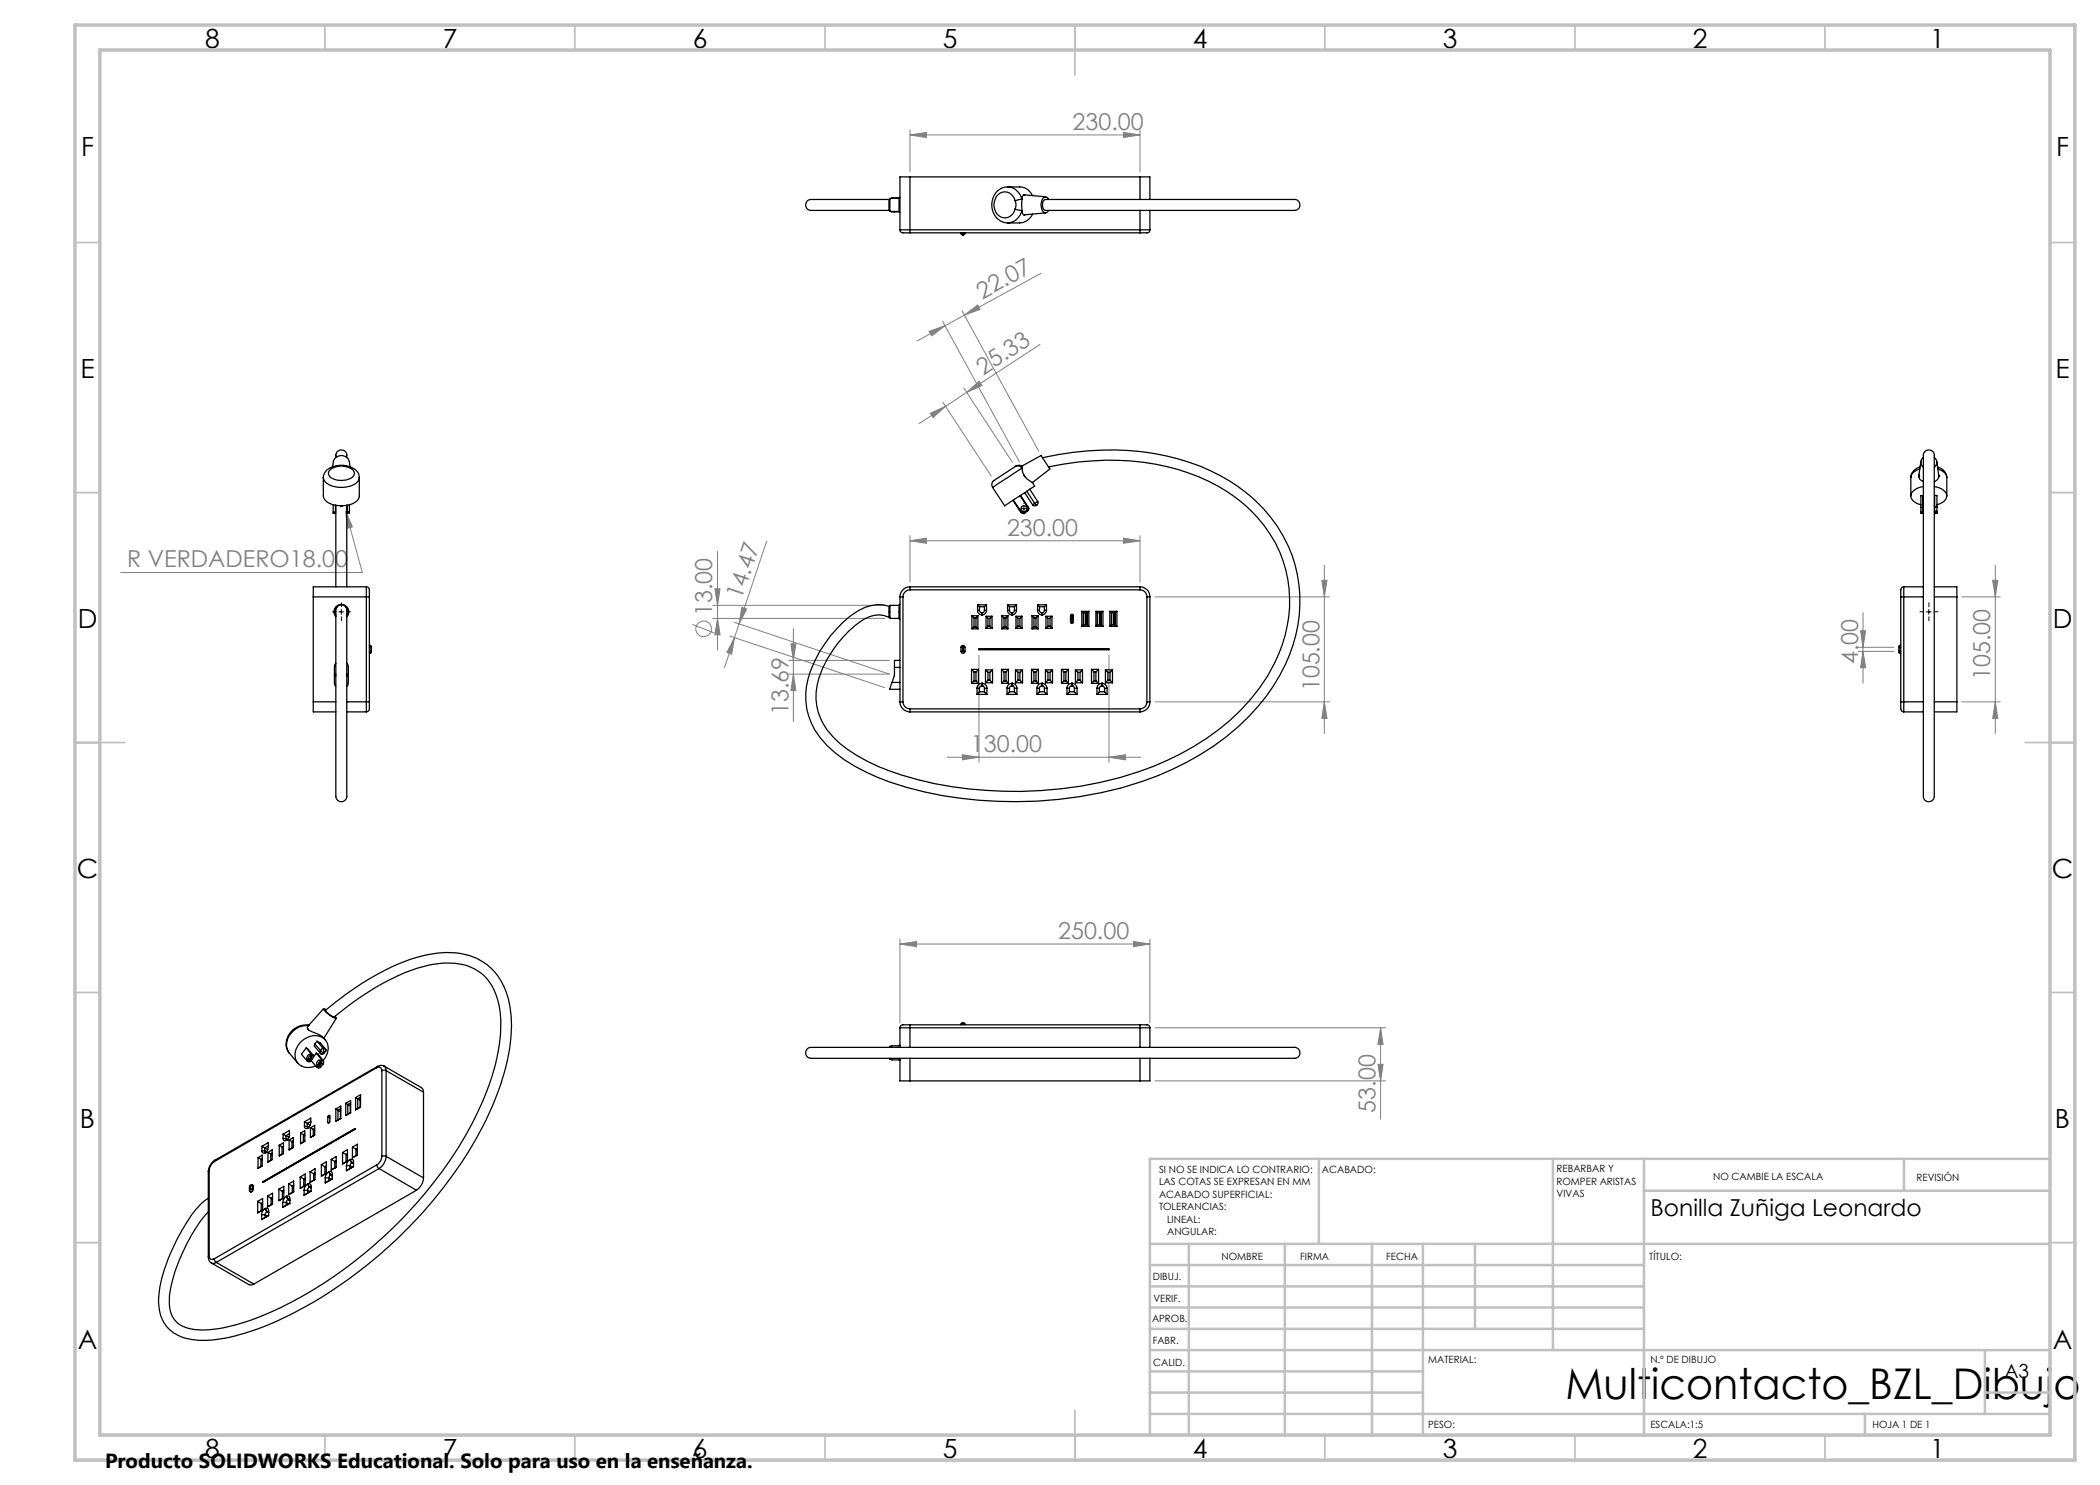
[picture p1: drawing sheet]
<svg xmlns="http://www.w3.org/2000/svg" width="420mm" height="297mm" viewBox="0 0 420 297" stroke-linecap="round" stroke-linejoin="round" font-family="sans-serif">
<g fill="none" stroke="#808080" stroke-width=".2">
<path d="M182 27l3.3-.5v1zM182 26v8.4M182 27h46M224.7 26.5l3.3 .5-3.3 .5zM228 26v8.4M208.2 54.6l-15.3 8.4M185.8 66.3l3.2-1.1-2.7 2zM188.5 64.3l15.4 28.1M192.4 62.2l15.4 28M192.8 77.6l9.7 14.9M192.9 63l2.6-2 .5 .9zM192.9 63l-9.5 5.2"/>
<path d="M193.3 78.5l2.5-2.2 .6 .8zM193.3 78.5l-4.2 2.8M208 68.9l-14.7 9.6M186.1 82.7l3-1.4-2.5 2.2zM188.6 80.4l9.7 14.8M189.1 81.3l-5.3 3.4M69.1 102.3l1.4 3.1-1 .3zM69.1 102.3l3.4 12.2h-48.4M143 117.8h1l-.5 3.3zM143.5 110.3v19.7M153.4 108.2l-8.5 25.4M182 108.2l3.3-.6v1.1z"/>
<path d="M182 107.1v9.3M182 108.2h46M224.7 107.6l3.3 .6-3.3 .5zM228 107.1v9.3M231 119.4h34.9M264.4 116.1h1l-.5 3.3zM264.9 113v33.7M392.4 119.4h7.6M398.5 116.1h1.1l-.5 3.3zM399.1 113v33.7M138.5 124.9l4.4 1.7M142.5 123.7h34.5"/>
<path d="M142.5 121.1h34.5M143.5 123.7l.5 3.3h-1zM145.9 127.2l31.1 10.3M146.9 124.5l31 10.3h-20.2M146.9 127.5l-.6 3.3-.9-.3zM148.4 121.5l.9 .3-1.5 3zM157.7 132.1h20.2M158.2 128.8h1l-.5 3.3zM158.7 125.7v18.6M158.7 134.8l.5 3.3h-1zM195.8 131v21.5M221.8 131v21.5"/>
<path d="M371.6 130.3h7.2M371.6 129.5h7.2M372.1 126.1h1l-.5 3.4zM372.6 122.5v14.1M372.6 130.3l.5 3.3h-1zM189.4 151.4h38.7M192.5 151l3.3 .4-3.3 .6zM221.8 151.4l3.3-.4v1zM231 140.4h34.9M264.9 140.4l.5 3.3h-1zM392.4 140.4h7.6M399.1 140.4l.5 3.3h-1.1z"/>
<path d="M180 188.8l3.3-.5v1zM180 187.8v16.8M180 188.8h50M226.7 188.3l3.3 .5-3.3 .5zM230 187.8v16.8M231 205.6h46.1M231 216.2h46.1M275.6 212.9h1l-.5 3.3zM276.1 205.6l.5 3.3h-1zM276.1 205.6v18.2"/>
<circle cx="140.7" cy="125.8" r="1.56"/>
</g>
<path d="M203.8 101.7h-.1M204.8 100.7v-.1M204.8 102.7v.1M205.8 101.7h.1M67.3 122.4h-.8M68.3 121.4v-.8M68.3 123.4v.8M69.3 122.4h.8M384.8 122.4h-.8M385.8 121.4v-.8M385.8 123.4v.8M386.8 122.4h.8" fill="none" stroke="#000" stroke-width=".2" stroke-dasharray="15.2 1.3 1.3 1.3"/>
<path d="M204.3 101.7h1M204.8 101.2v1M67.8 122.4h1M68.3 121.9v1M385.3 122.4h1M385.8 121.9v1" fill="none" stroke="#000" stroke-width=".2"/>
<g fill="none" stroke="#c0c0c0" stroke-width=".35">
<path d="M65 5v5M115 5v5M165 5v5M215 5v10M265 5v5M315 5v5M365 5v5M15 48.5h5M410 48.5h5M15 98.5h5M410 98.5h5M15 148.5h10"/>
<path d="M405 148.5h10M15 198.5h5M410 198.5h5M15 248.5h5M410 248.5h5M65 287v5M115 287v5M165 287v5M215 282v10M265 287v5M315 287v5M365 287v5"/>
</g>
<g fill="none" stroke="#c0c0c0" stroke-width=".5">
<path d="M263.8 231.8v17M310.6 231.8v38.2M328.8 231.8v55.2M328.8 238.2h81.2M380.8 231.8v6.4M410 231.8h-180v55.2M230 248.8h180M230 257.3h98.8M230 253h98.8M237.8 248.8v38.2M257 248.8v38.2M274.4 248.8v38.2"/>
<path d="M284.6 248.8v38.2M295 248.8v17M230 265.8h98.8M230 261.5h98.8M230 278.5h54.6M230 274.3h54.6M230 270h180M397 278.5h13M397 270v12.8M230 282.8h180M373 282.8v4.2"/>
</g>
<path d="M15 5h400v287h-400zM20 10h390v277h-390z" fill="none" stroke="#c0c0c0" stroke-width=".7"/>
<g fill="#808080">
<path d="M69.1 102.3l1.4 3.1-1 .3z"/>
<path d="M224.7 107.6l3.3 .6-3.3 .5zM182 108.2l3.3-.6v1.1zM226.7 188.3l3.3 .5-3.3 .5zM180 188.8l3.3-.5v1zM224.7 26.5l3.3 .5-3.3 .5zM182 27l3.3-.5v1z"/>
<path d="M192.9 63l2.6-2 .5 .9zM185.8 66.3l3.2-1.1-2.7 2z"/>
<path d="M186.1 82.7l3-1.4-2.5 2.2zM193.3 78.5l2.5-2.2 .6 .8z"/>
<path d="M148.4 121.5l.9 .3-1.5 3zM146.9 127.5l-.6 3.3-.9-.3z"/>
<path d="M143.5 123.7l.5 3.3h-1zM143 117.8h1l-.5 3.3zM372.6 130.3l.5 3.3h-1zM372.1 126.1h1l-.5 3.4zM399.1 140.4l.5 3.3h-1.1zM398.5 116.1h1.1l-.5 3.3z"/>
<path d="M264.4 116.1h1l-.5 3.3zM264.9 140.4l.5 3.3h-1zM158.2 128.8h1l-.5 3.3zM158.7 134.8l.5 3.3h-1zM276.1 205.6l.5 3.3h-1zM275.6 212.9h1l-.5 3.3z"/>
<path d="M192.5 151l3.3 .4-3.3 .6zM221.8 151.4l3.3-.4v1z"/>
</g>
<g fill="none" stroke="#000" stroke-width=".25">
<path d="M177.8 39.9h-15a1.18 1.18 0 0 0-1.5 .5 1.18 1.18 0 0 0 .4 1.6l.5 .1h15.6M177.8 39.9v2.2M177.8 39.9h.2M178.9 39.7v-.1v.1M179.8 39.7v2.6M179.8 39.7h-1.8v2.6h1.8M179.8 39.6l-1.6 .1M180 39.5l-.2 .2M182 35.4h-2v10.6M182 35.4v10.6M182 35.4h46M201.5 37.4h2.4a2.82 2.82 0 0 1 2.6 1.7"/>
<path d="M204.4 39.8a3 3 0 0 0-3.2-2.4 3 3 0 0 0-2.8 2.8 3.5 3.5 0 0 0 3.1 4.4M204.4 39.8v2.3M204.4 39.8l-1.4 .3M204.8 39l-.3 .3-.1 .5M204.8 39h.2M204.8 39h.1M205 39l4.1 .4M209.7 39.9a.71 .71 0 0 0-.8-.5 .71 .71 0 0 0-.5 .7 2.14 2.14 0 0 0 .6 2.4h.3l.4-.4M228 35.4h2v4.5M228 35.4v4.5M177.8 42.1h.2M178.2 42.3l1.6 .1"/>
<path d="M178.9 42.3h.1M179.8 42.3l.2 .2M180 46h2M180 46a.86 .86 0 0 0 1.2 .6h.8M182 46v.6M182 46h46M182 46.6h46M192.2 46.7h.8M192.2 46.7a.42 .42 0 0 0 .4 .3 .42 .42 0 0 0 .4-.3M192.2 46.6v.1M193 46.6v.1M203 40.1l.2 .9-.2 .8"/>
<path d="M203 41.8l1.4 .3M203 40.1a2.07 2.07 0 0 0-2-1.7 2.07 2.07 0 0 0-2.1 1.7 2.43 2.43 0 0 0 2.6 3.4l1-.6 .5-1.1M204.4 42.1l.1 .5 .3 .4M204.4 42.1a3.2 3.2 0 0 1-2.9 2.5M204.8 43h.2M204.8 43h.1M206.5 42.8a2.93 2.93 0 0 1-2.6 1.8h-2.4M208.8 40l.3-.1h49.1a1.27 1.27 0 0 1 1.8 1.1v.2a1.13 1.13 0 0 1-1.4 .9h-49.5a1.4 1.4 0 0 1-.3-2.1zM209.1 42.6l-4.1 .4M228 46h2M228 46v.6M228 42.1v3.9"/>
<path d="M230 46a.67 .67 0 0 1-1 .6h-1M230 42.1v3.9M64.7 95.5v3.7a2.58 2.58 0 0 0 2.6 1.9l1 .1M64.7 95.5a2.55 2.55 0 0 0 2.6 1.9 4.8 4.8 0 0 0 4.4-1.3l.2-.6M66.5 93.4l.2-1.1a1.66 1.66 0 0 1 1.6-1.2 1.66 1.66 0 0 1 1.6 1.2l.1 1.1M67.2 91v.5M67.2 91a1.09 1.09 0 0 1 1.1-1 1.09 1.09 0 0 1 1.1 1M67.3 93.2a2.69 2.69 0 0 0-2.6 2.3M67.3 93.2l.7-.1 1.3 .1M67.3 93.2l.2 .1M67.5 93.3a1.71 1.71 0 0 0-1.8 1.5 2.34 2.34 0 0 0 2.6 1.3 2.61 2.61 0 0 0 2.6-1.3l-.1-.5-.4-.4-1.3-.6M67.5 93.3l.8-.1 .8 .1"/>
<path d="M69.3 93.2a2.69 2.69 0 0 1 2.6 2.3M69.3 93.2l-.2 .1M69.4 91v.5M71.9 95.5v3.7a2.21 2.21 0 0 1-2.2 1.8l-1.4 .2M203 93.3l-3.9 2.6a1.06 1.06 0 0 0-.6 1.6M203 93.3a1.06 1.06 0 0 1 1.4 .3M203.2 93.2l-.2 .1M203.2 93.2a1.14 1.14 0 0 1 1.2 0M204 99.1l1.6 2.4a.62 .62 0 0 1-.2 .8M204.1 99.1l1.5 2.3a.57 .57 0 0 1-.2 .9M204.3 93.2l4-2 1.7 2.6-3.5 2.7M204.4 93.3v.3"/>
<path d="M204.4 93.6l.4 1.4M204.4 93.6l-5.9 3.9M204.8 95l.2 .4M204.9 98.5l1.6 2.5M205 95.4l.4 .4 1.1 .7M205.4 98.2l1.5 2.5M206 97.9l1.5 2.4M206.5 96.5l.4 .7-6 4-2.4-3.7M208.5 91.5a53.8 53.8 0 0 1 31.6 1.8 31.5 31.5 0 0 1 18.3 17.8 29.1 29.1 0 0 1-3.8 26.2 46.8 46.8 0 0 1-20.2 16.6 79.4 79.4 0 0 1-42.2 5.8 59.1 59.1 0 0 1-21.2-6.5 19.5 19.5 0 0 1-8.7-8.6 14.1 14.1 0 0 1 .6-12.3 24.7 24.7 0 0 1 8.8-10.2 7.2 7.2 0 0 1 6.1-.8M209.7 93.4a52.5 52.5 0 0 1 27.9 1.1 30.1 30.1 0 0 1 18.4 16.1 26.1 26.1 0 0 1-1.1 22 41.8 41.8 0 0 1-18.8 18.2 73.7 73.7 0 0 1-38.9 7.3 63.4 63.4 0 0 1-23.7-5.8 19.9 19.9 0 0 1-8.8-7.5 11.7 11.7 0 0 1-.2-11.1 23.3 23.3 0 0 1 8.3-9.9 5 5 0 0 1 5-.3M383.8 95.2h.1M383.8 95.2v.2"/>
<path d="M383.8 95.4a1.03 1.03 0 0 0 .9 .9M384 93.8a2.16 2.16 0 0 0-1.8 1.7v3.7M384 93.4a2.44 2.44 0 0 0-1.8 2.1M384.2 92.3l-.4 3.1M384.6 91.5a1.22 1.22 0 0 0 0 1.9M384.7 97.3a2.51 2.51 0 0 0-2.5 2 2.34 2.34 0 0 0 2 1.7M385.1 90.2a1.15 1.15 0 0 1 1.3 0 1.15 1.15 0 0 1 .5 1.3v65.9a4.2 4.2 0 0 1-.3 2.5 1.12 1.12 0 0 1-1.4 .3 1.12 1.12 0 0 1-.5-1.3v-65.9a4.7 4.7 0 0 1 .2-2.6zM386.9 91.5a1.16 1.16 0 0 1 0 1.9M386.9 97.3a2.51 2.51 0 0 1 2.5 2 2.35 2.35 0 0 1-2 1.7M387.3 92.3l.4 3.1M387.5 93.4a2.41 2.41 0 0 1 1.9 2.1M387.6 93.8a2.16 2.16 0 0 1 1.8 1.7"/>
<path d="M387.7 95.4a1.28 1.28 0 0 1-.8 .9M387.8 95.2h.1M387.8 95.2l-.1 .2M389.4 95.5v3.7M62.7 119.4h10.6M62.7 119.4v21M66.6 102.4v.3h.5v-.3M66.6 102.4h.5M66.6 101v1.4M67.1 101.1v1.3M67.2 101v16.4M68.1 101.1l.2 .1"/>
<path d="M68.3 101.2h.1M68.4 101.1l-.1 .1M69.4 101.1v16.3M69.5 102.3v.3h.4v-.3M69.5 102.3h.4M69.5 101v1.3M69.9 101v1.3M73.3 117.4v2M73.3 117.4h-10.6v2M73.3 119.4h.6M73.3 117.4a.86 .86 0 0 1 .6 1.2v.8M73.3 119.4v21"/>
<path d="M73.9 119.4v21M180 119.4h.6M180 119.4v21M180.6 119.4v21M182 118a1.45 1.45 0 0 0-1.4 1.4M182 117.4v.6M182 117.4a2.05 2.05 0 0 0-2 2M182 118h46M182 117.4h46M202.6 100.1l1.5 2.3a.63 .63 0 0 0 .9 .1M202.7 100l1.5 2.3a.54 .54 0 0 0 .8 .2M205.4 102.3l-.4 .2"/>
<path d="M206.5 101l.3 .2 .4-.1M206.9 100.7l-.4 .3M206.9 100.7l.3 .4M207.5 100.3l.1 .4-.4 .4M207.5 100.3l-.6 .4M228 118a1.39 1.39 0 0 1 1.4 1.4M228 117.4v.6M228 117.4a1.99 1.99 0 0 1 2 2M229.4 119.4h.6M229.4 119.4v21M230 119.4v21M380.2 119.4h.6"/>
<path d="M380.2 119.4v21M380.8 117.4v2M380.8 117.4a.91 .91 0 0 0-.6 1.2v.8M380.8 117.4h3.9M380.8 119.4v21M380.8 119.4h3.9M384.2 101.5v.8M384.2 102.5v.1h.4v-.1M384.2 101.5v-2.4h.4v2.4M384.2 102.3h.4M384.2 101.5h.4M384.2 102.3v.2"/>
<path d="M384.2 102.5h.4M384.6 101.5v.8M384.6 101l.1 .1M384.6 102.3v.2M386.9 117.4h4.5v2M386.9 101.1h.1M386.9 119.4h4.5M386.9 101.4v.9M386.9 102.6v.1h.5v-.1M386.9 102.6h.5M386.9 101.4v-2.3h.5v2.3M386.9 102.3h.5"/>
<path d="M386.9 101.4h.5M386.9 102.3v.3M387.4 101.4v.9M387.4 102.3v.3M391.4 119.4v21M66.9 135.1v1.6l.2 .6M66.9 134.8v.3M66.9 135.1h.3M66.9 134.8h.3M67.2 132.6a2.73 2.73 0 0 0-.3 2.2M67.2 123.4a1.49 1.49 0 0 1 0-2.1 1.49 1.49 0 0 1 2.1 0 1.49 1.49 0 0 1 .1 2.1M67.4 121.4a1.12 1.12 0 0 1 1.4-.3 1.12 1.12 0 0 1 .6 1.3v35.8a1.78 1.78 0 0 1-.9 2.1 1.24 1.24 0 0 1-1.3-1.7v-32a18.5 18.5 0 0 1 .2-5.2z"/>
<path d="M67.4 121.4l-.4 .8 .2 .8M69.1 121.4l.4 .7-.1 .9M69.4 135.1h.3M69.4 134.8h.3M69.4 132.6a2.73 2.73 0 0 1 .3 2.2M69.7 135.1v1.4l-.3 .8M69.7 134.8v.3M73.9 130.7h.1M73.9 129.1h.1M73.9 130.3h.1M73.9 129.5h.1M74 129.1h.2l.1 .4"/>
<path d="M74 130.3h.3M74 129.5h.3M74 129.1v.4M74 130.3v.4M74 129.5v.8M74.3 130.3l-.1 .3-.2 .1M74.3 129.5v.8M177.8 121.3v2.2M177.8 121.3h.2M177.8 123.5h.2M178.4 136.5l-.5 1.4h2.1M178.4 136.5h1.6"/>
<path d="M178.9 133.5v1.5l-.5 1.5M178.9 133.5h1.1M179.8 123.7l.2 .2M179.8 121.1v2.6M179.8 121.1h-1.8v2.6h1.8M180 120.9l-.2 .2M180 132.1h-1.1v1.4M192.2 130.3a.41 .41 0 0 0 .4 .4 .41 .41 0 0 0 .4-.4M192.2 130.3h.3M192.2 129.5h.3M192.2 129.5a.41 .41 0 0 1 .4-.4 .41 .41 0 0 1 .4 .4M192.2 129.5v.8"/>
<path d="M192.5 130.3l.1 .1 .1-.1M192.5 129.5v-.1l.2 .1M192.5 129.5v.8M192.7 130.3h.3M192.7 129.5h.3M192.7 129.5v.8M193 129.5v.8M194.3 133.9h1.4M194.3 136.7h1.4M194.3 133.9v2.8M194.3 133.9l.5 .5M194.4 123.2v2.6"/>
<path d="M194.4 125.8h1.2M194.4 123.2h1.2M194.4 123.2l.4 .4M194.8 123.6h.4M194.8 125.4h.4M194.8 136.2h.4M194.8 134.4h.4M194.8 123.6v1.8M194.8 134.4v1.8M194.8 136.2l-.5 .5M194.8 125.4l-.4 .4M195.2 136.2l.5 .5"/>
<path d="M195.2 123.6v1.8M195.2 134.4v1.8M195.2 125.4l.4 .4M195.4 137.7h.5M195.4 138.9h2M195.4 137.7v1.2M195.5 122.1a.9 .9 0 0 0 .9 .9M195.5 121h1.8M195.5 121v1.1M195.5 122.1h.4M195.5 121l.4 .4M195.6 123.2v2.6"/>
<path d="M195.6 123.2l-.4 .4M195.7 133.9v2.8M195.7 133.9l-.5 .5M195.8 129.8h26v.2h-26zM195.8 129.9h26M195.9 122.1l.2 .4 .3 .1M195.9 138.4h1M195.9 121.4h1M195.9 138.4l-.5 .5M195.9 121.4v.7M195.9 137.7v.7M196.4 136.7a.96 .96 0 0 1 1 1"/>
<path d="M196.4 136.7h.1M196.4 136.7a.96 .96 0 0 0-1 1M196.4 123h.1M196.4 137.2l-.4 .1-.1 .4M196.4 137.2l.3 .1 .2 .4M196.4 137.2h.1M196.4 122.6h.1M196.4 122.6v.4M196.4 136.7v.5M196.9 122.1l-.2 .4-.3 .1M196.9 137.7h.5M196.9 122.1h.4"/>
<path d="M196.9 138.4l.5 .5M196.9 121.4v.7M196.9 137.7v.7M197.1 134h1.4M197.1 136.6h1.4M197.1 134v2.6M197.1 134l.5 .5M197.2 123.3h1.2M197.2 125.7h1.2M197.2 123.3v2.4M197.2 123.3l.4 .4M197.3 122.1a.97 .97 0 0 1-.9 .9"/>
<path d="M197.3 121v1.1M197.3 121l-.4 .4M197.4 137.7v1.2M197.6 123.7h.4M197.6 134.5h.4M197.6 125.3h.4M197.6 136.1h.4M197.6 136.1l-.5 .5M197.6 123.7v1.6M197.6 134.5v1.6M197.6 125.3l-.4 .4M198 123.7v1.6"/>
<path d="M198 134.5v1.6M198 136.1l.5 .5M198 125.3l.4 .4M198.4 123.3v2.4M198.4 123.3l-.4 .4M198.5 134v2.6M198.5 134l-.5 .5M200.3 133.9h1.4M200.3 133.9v2.8M200.3 136.7h1.4M200.3 133.9l.5 .5M200.4 125.8h1.2"/>
<path d="M200.4 123.2h1.2M200.4 123.2v2.6M200.4 123.2l.4 .4M200.8 123.6h.4M200.8 125.4h.4M200.8 125.4l-.4 .4M200.8 136.2h.4M200.8 136.2l-.5 .5M200.8 134.4h.4M200.8 123.6v1.8M200.8 134.4v1.8M201.2 125.4l.4 .4"/>
<path d="M201.2 136.2l.5 .5M201.2 123.6v1.8M201.2 134.4v1.8M201.4 137.7h.5M201.4 138.9h2M201.4 137.7v1.2M201.5 122.1a.9 .9 0 0 0 .9 .9M201.5 121h1.8M201.5 121v1.1M201.5 122.1h.4M201.5 121l.4 .4M201.6 123.2v2.6"/>
<path d="M201.6 123.2l-.4 .4M201.7 133.9v2.8M201.7 133.9l-.5 .5M201.9 122.1l.2 .4 .3 .1M201.9 138.4h1M201.9 121.4h1M201.9 121.4v.7M201.9 137.7v.7M201.9 138.4l-.5 .5M202.4 136.7a.96 .96 0 0 1 1 1M202.4 136.7h.1M202.4 136.7a.96 .96 0 0 0-1 1"/>
<path d="M202.4 123h.1M202.4 122.6h.1M202.4 137.2l.3 .1 .2 .4M202.4 137.2h.1M202.4 137.2l-.4 .1-.1 .4M202.4 122.6v.4M202.4 136.7v.5M202.9 122.1l-.2 .4-.3 .1M202.9 137.7h.5M202.9 122.1h.4M202.9 138.4l.5 .5M202.9 121.4v.7"/>
<path d="M202.9 137.7v.7M203.1 134v2.6M203.1 134l.5 .5M203.1 134h1.4M203.1 136.6h1.4M203.2 123.3h1.2M203.2 123.3v2.4M203.2 125.7h1.2M203.2 123.3l.4 .4M203.3 122.1a.97 .97 0 0 1-.9 .9M203.3 121v1.1M203.3 121l-.4 .4"/>
<path d="M203.4 137.7v1.2M203.6 123.7h.4M203.6 123.7v1.6M203.6 134.5v1.6M203.6 136.1l-.5 .5M203.6 134.5h.4M203.6 125.3h.4M203.6 136.1h.4M203.6 125.3l-.4 .4M204 136.1l.5 .5M204 123.7v1.6M204 134.5v1.6"/>
<path d="M204 125.3l.4 .4M204.4 123.3v2.4M204.4 123.3l-.4 .4M204.5 134l-.5 .5M204.5 134v2.6M206.3 133.9h1.4M206.3 136.7h1.4M206.3 133.9v2.8M206.3 133.9l.5 .5M206.4 125.8h1.2M206.4 123.2h1.2M206.4 123.2v2.6"/>
<path d="M206.4 123.2l.4 .4M206.8 123.6h.4M206.8 125.4h.4M206.8 123.6v1.8M206.8 134.4v1.8M206.8 125.4l-.4 .4M206.8 136.2h.4M206.8 134.4h.4M206.8 136.2l-.5 .5M207.2 125.4l.4 .4M207.2 123.6v1.8M207.2 134.4v1.8"/>
<path d="M207.2 136.2l.5 .5M207.4 137.7h.5M207.4 138.9h2M207.4 137.7v1.2M207.5 122.1a.9 .9 0 0 0 .9 .9M207.5 121h1.8M207.5 121v1.1M207.5 122.1h.4M207.5 121l.4 .4M207.6 123.2v2.6M207.6 123.2l-.4 .4M207.7 133.9v2.8"/>
<path d="M207.7 133.9l-.5 .5M207.9 122.1l.1 .2 .4 .3M207.9 138.4h1M207.9 121.4h1M207.9 121.4v.7M207.9 137.7v.7M207.9 138.4l-.5 .5M208.4 123h.1M208.4 136.7a1.02 1.02 0 0 1 1 1M208.4 136.7h.1M208.4 136.7a.96 .96 0 0 0-1 1M208.4 122.6h.1"/>
<path d="M208.4 137.2l.3 .1 .2 .4M208.4 137.2l-.4 .1-.1 .4M208.4 137.2h.1M208.4 122.6v.4M208.4 136.7v.5M208.9 122.1l-.1 .2-.4 .3M208.9 137.7h.5M208.9 122.1h.4M208.9 121.4v.7M208.9 137.7v.7M208.9 138.4l.5 .5M209.1 134h1.4"/>
<path d="M209.1 136.6h1.4M209.1 134v2.6M209.1 134l.5 .5M209.2 123.3h1.2M209.2 125.7h1.2M209.2 123.3v2.4M209.2 123.3l.4 .4M209.3 122.1a.97 .97 0 0 1-.9 .9M209.3 121v1.1M209.3 121l-.4 .4M209.4 137.7v1.2M209.6 123.7h.4"/>
<path d="M209.6 134.5h.4M209.6 125.3h.4M209.6 123.7v1.6M209.6 134.5v1.6M209.6 125.3l-.4 .4M209.6 136.1h.4M209.6 136.1l-.5 .5M210 125.3l.4 .4M210 123.7v1.6M210 134.5v1.6M210 136.1l.5 .5M210.4 123.3v2.4"/>
<path d="M210.4 123.3l-.4 .4M210.5 134v2.6M210.5 134l-.5 .5M212.3 133.9h1.4M212.3 136.7h1.4M212.3 133.9v2.8M212.3 133.9l.5 .5M212.8 136.2h.4M212.8 134.4v1.8M212.8 136.2l-.5 .5M212.8 134.4h.4M213.2 136.2l.5 .5"/>
<path d="M213.2 134.4v1.8M213.4 137.7h.5M213.4 138.9h2M213.4 137.7v1.2M213.7 133.9v2.8M213.7 133.9l-.5 .5M213.9 138.4h1M213.9 138.4l-.5 .5M213.9 137.7v.7M214.2 122.9l.2-.1 .3 .2v1.4a.28 .28 0 0 1-.3 .3 .28 .28 0 0 1-.3-.3zM214.4 136.7a1.02 1.02 0 0 1 1 1M214.4 136.7h.1"/>
<path d="M214.4 136.7a.96 .96 0 0 0-1 1M214.4 137.2l-.4 .1-.1 .4M214.4 137.2h.1M214.4 137.2l.3 .1 .2 .4M214.4 136.7v.5M214.4 123.1l.1 1.3zM214.9 137.7h.5M214.9 138.4l.5 .5M214.9 137.7v.7M215.1 134h1.4M215.1 136.6h1.4M215.1 134v2.6"/>
<path d="M215.1 134l.5 .5M215.4 137.7v1.2M215.6 134.5h.4M215.6 136.1h.4M215.6 136.1l-.5 .5M215.6 134.5v1.6M216 134.5v1.6M216 136.1l.5 .5M216.4 122.3h1.4M216.4 122.3v3M216.4 125.3h1.4M216.4 122.3l.3 .3"/>
<path d="M216.5 134v2.6M216.5 134l-.5 .5M216.7 125h.8M216.7 122.6h.8M216.7 122.6v2.4M216.7 125l-.3 .3M217.1 122.7h.2v2.1h-.2zM217.5 125l.3 .3M217.5 122.6v2.4M217.8 122.3v3M217.8 122.3l-.3 .3M218.3 133.9h1.4"/>
<path d="M218.3 136.7h1.4M218.3 133.9v2.8M218.3 133.9l.5 .5M218.8 136.2h.4M218.8 134.4h.4M218.8 134.4v1.8M218.8 136.2l-.5 .5M219.2 122.3h1.4M219.2 125.3h1.4M219.2 122.3v3M219.2 134.4v1.8M219.2 122.3l.3 .3"/>
<path d="M219.2 136.2l.5 .5M219.4 137.7v1.2M219.4 137.7h.5M219.4 138.9h2M219.5 125l-.3 .3M219.5 125h.8M219.5 122.6h.8M219.5 122.6v2.4M219.7 133.9v2.8M219.7 133.9l-.5 .5M219.9 122.7h.2v2.1h-.2zM219.9 137.7v.7"/>
<path d="M219.9 138.4l-.5 .5M219.9 138.4h1M220.3 125l.3 .3M220.3 122.6v2.4M220.4 136.7a1.02 1.02 0 0 1 1 1M220.4 136.7h.1M220.4 136.7a.96 .96 0 0 0-1 1M220.4 137.2l-.4 .1-.1 .4M220.4 137.2h.1M220.4 137.2l.3 .1 .2 .4M220.4 136.7v.5M220.6 122.3v3"/>
<path d="M220.6 122.3l-.3 .3M220.9 137.7h.5M220.9 138.4l.5 .5M220.9 137.7v.7M221.1 134v2.6M221.1 134l.5 .5M221.1 134h1.4M221.1 136.6h1.4M221.4 137.7v1.2M221.6 134.5v1.6M221.6 136.1l-.5 .5M221.6 134.5h.4"/>
<path d="M221.6 136.1h.4M222 122.3h1.4M222 125.3h1.4M222 122.3v3M222 122.3l.3 .3M222 134.5v1.6M222 136.1l.5 .5M222.3 125h.8M222.3 125l-.3 .3M222.3 122.6h.8M222.3 122.6v2.4M222.5 134v2.6"/>
<path d="M222.5 134l-.5 .5M222.7 122.7h.2v2.1h-.2zM223.1 125l.3 .3M223.1 122.6v2.4M223.4 122.3v3M223.4 122.3l-.3 .3M379.8 130.3v.3l.2 .1M379.8 130.3h.2M379.8 129.5h.2M379.8 129.5v.8M380 129.1h-.2v.4M380 130.3v.4"/>
<path d="M380 129.1v.4M380 130.7h.2M380 129.1h.2M380 130.3h.2M380 129.5v.8M380 129.5h.2M62.7 140.4v2h4.5M62.7 140.4h4.5M69.4 142.4h3.9M69.4 140.4h3.9M73.3 140.4v2M73.3 140.4h.6"/>
<path d="M73.9 140.4v1.4a.6 .6 0 0 1-.6 .6M180 140.4a2.05 2.05 0 0 0 2 2M180 140.4h.6M180.6 140.4a1.45 1.45 0 0 0 1.4 1.4M182 141.8v.6M182 141.8h46M182 142.4h46M228 141.8v.6M229.4 140.4a1.39 1.39 0 0 1-1.4 1.4M229.4 140.4h.6M230 140.4a1.99 1.99 0 0 1-2 2M380.2 140.4v1.4a.6 .6 0 0 0 .6 .6"/>
<path d="M380.2 140.4h.6M380.8 140.4v2M380.8 142.4h3.9M380.8 140.4h3.9M386.9 140.4h4.5M391.4 140.4v2h-4.5M57.9 210.6l1.7 2.1M61.2 209.6l-.9 1.3 1.1 1.2a.4 .4 0 0 0 .6-.2M61.2 209.6l1.4 1.4M61.2 209.6l1.1 1.3M61.5 205.8l.2 .1M61.6 205a3.8 3.8 0 0 0-4 5.3l.3 .3"/>
<path d="M61.6 205l.2 .1zM61.7 205.9l2.3 1.1 1.1 1M61.7 211l.1-.1a.49 .49 0 0 1 .4 .5 .49 .49 0 0 1-.4 .4l-.3 .1-.2-.2zM61.7 205.1a4 4 0 0 0-4.2 4.8l.4 .7M62 211.9l.3 .2M62.2 211l-.5 .5v.4M62.2 211.6l-.2 .3M62.2 211.6l.3 .2M62.2 212.1l1.1 1.3 .6-.3M62.3 212.1l-.4 .3-.4-.2M62.3 210.9l.1 .3-.2 .4M62.3 210.9l.3 .1"/>
<path d="M62.5 211.8l-.2 .3M62.6 211l.1 .4-.2 .4M63 208.8l-.1 .5 1.2 1.3M63 208.8l1.1 1.3M63.3 210.6l-.6 .9M63.3 210.6l.3 .2 1.1 1.3M63.3 210.6l1 1.3M63.4 208.2l-.4 .6M63.4 208.2l.7 .4 1.1 1.4M63.4 208.2l1.1 1.3M63.6 212.2l.3-.2a.56 .56 0 0 1 .3 .7 .56 .56 0 0 1-.6 .4l-.3-.2zM63.9 213.1l.3 .2"/>
<path d="M64.1 210.6l.1 .1M64.1 212.6l-.5 .3M64.1 210.1l.5 .4M64.1 210.1v.5M64.2 212.2l-.4 .3-.2 .6M64.2 210.7h.1M64.2 213.3l-.3 .3-.5-.2M64.2 212.7l-.3 .4M64.2 212.7l.4 .2M64.3 211.9l.1 .4-.2 .4M64.3 211.9l.4 .2M64.5 209.5l.3 .9"/>
<path d="M64.5 209.5l-.4 .6M64.5 209.5l.7 .5M64.6 212.9l-.4 .4M64.6 212.1a2.91 2.91 0 0 0-.3-4.7 3.9 3.9 0 0 0-5.1 4.5 2.83 2.83 0 0 0 3.9 1.3M64.6 210.5l-.4 .2M64.6 210.5l.2 .1M64.7 212.1v.3l-.1 .5M64.7 201.8l-3.2 3.5v.5M64.8 210.4l-.2 .1M64.8 210.6l-.2 .2-.4-.1M65.2 210.1l-.4 .5M65.2 210l-.1 .2-.3 .2"/>
<path d="M65.2 201.9l-.5-.1a3.3 3.3 0 0 0 1.9 1.6l.6 .3-.2-.4M67.2 203.7l-2.4 3.9M71.1 219.5l1-.6v2.5M71.1 219.5v2.5M71.1 219.5l.4 .3M71.5 219.8v1.9M71.5 219.8l.5 .3M72.1 219.8l-.1 1.6M72.1 219.4l-.6 .4M75.4 213.5a.65 .65 0 0 1 .7 0 .65 .65 0 0 1 .3 .6M75.4 213.5l-32.6 18.8M75.5 213.3l-.1 .2"/>
<path d="M75.5 213.3l-32.5 18.8M76.4 214.1l.3-.1 .5 .1M76.4 214.1v17.2M76.8 213.2l-.6-.1-.7 .2M76.8 213.2l7.5 4.3 .3 .4 .1 .5M76.8 213.2l.3 .4 .1 .5M77.2 214.1v17.2M77.2 214.1l7.5 4.3M84.7 218.4v17.2M178 211.7v.2h.2M178.1 211.7l.3 .3h1.6M178.2 209.3h-.2v.1"/>
<path d="M179.8 212l.2 .1M180 209.1l-.2 .1M180 211.7v4.5h2M180 205.6h2M180 209.2h-1.6l-.3 .2M180 205.6v3.9M182 205h-1.4a.6 .6 0 0 0-.6 .6M182 205v.6M182 216.2h46M182 205.6h46M182 205h46M182 205.6v3.9"/>
<path d="M182 211.7v4.5M192.2 204.9h.8M192.2 204.9a.43 .43 0 0 1 .4-.3 .43 .43 0 0 1 .4 .3M192.2 204.9v.1M193 204.9v.1M228 205.6h2M228 205v.6M228 205h1a.71 .71 0 0 1 1 .6M228 205.6v3.9M228 211.7v4.5M230 211.7v4.5h-2M230 205.6v3.9"/>
<path d="M258.9 209.5a1.09 1.09 0 0 1 1.1 1.1 1.09 1.09 0 0 1-1.1 1.1M258.9 209.5h-96.3a1.13 1.13 0 0 0-1.5 1.1 1.13 1.13 0 0 0 1.5 1.1h96.3M41.7 239.6l-1.1 .8a32.5 32.5 0 0 0-7 11.5l-.8 2.1a14.8 14.8 0 0 0-.5 9.6 7.7 7.7 0 0 0 6.9 4.4 25.1 25.1 0 0 0 10.5-1.6 81.3 81.3 0 0 0 28.9-17.8 84.7 84.7 0 0 0 20-27.6 40.8 40.8 0 0 0 3.6-17.7 14 14 0 0 0-4.8-10.4 14 14 0 0 0-11.4-2.1 39.4 39.4 0 0 0-15.2 6.9l-5.7 4.4 .8 .8 .8 .5a59.3 59.3 0 0 1 15.7-9.4 18.4 18.4 0 0 1 10.9-.9 10.1 10.1 0 0 1 6.6 8.7 34.7 34.7 0 0 1-2.7 17 80.3 80.3 0 0 1-19.6 27.7 83.6 83.6 0 0 1-27.8 17.7 23.9 23.9 0 0 1-11.8 1.5 5 5 0 0 1-4.1-5.8 28.3 28.3 0 0 1 3.5-11.1l2.6-4.5 1.7-1.9M41.7 234.3v17.1M41.8 234l-.1 .3M41.8 234v17.2M42.8 232.3a2.44 2.44 0 0 0-1 1.7M43 232.1a2.88 2.88 0 0 0-1.3 2.2M43 232.1l-.2 .2M49.9 238.1l.2 .2M49.9 237.4v.7M50 237.9l-.1 .2"/>
<path d="M50 237.3l-.1 .1M50 237.3v.6M50.1 237.8l-.1 .1M50.1 237.8h.5M50.1 237.2h.5M50.1 237.2l-.1 .1M50.1 237.2v.6M50.5 237a.42 .42 0 0 0-.6 .4M50.5 237l.1 .2M50.6 237.8l-.2 .4-.3 .1M50.6 237.8v.1M50.6 237.2v.6"/>
<path d="M50.6 237.2h.1M50.6 237.9l-.2 .4h-.3M50.6 237.2v.7M51.6 231.5v2.1M51.6 231.5l.9-.5v2.1M51.6 231.5l.6 .3M52.2 233.3l-.6 .3M52.2 231.8v1.5M52.2 231.8l.3 .2M52.4 230.2a.39 .39 0 0 0 .2 .4 .39 .39 0 0 0 .4-.1M52.4 229.3l1.3-.8-.1 1.2-.6 .8M52.4 229.3v.9"/>
<path d="M52.4 230.2h.6M52.4 229.3l.6 .3M52.5 233.1l-.9 .5M52.5 231.7l-.3 .1M52.5 233.1l-.3 .2M52.6 236.3l18.4-10.6v.2l-18.4 10.6zM52.6 236.3l.1 .1M52.7 236.4h.1M53 230.2l.2 .2M53 229.6v.6M53 229.6l.6 .3M53 230.2l.3 .2"/>
<path d="M53 230.5h.1M53.5 239.2l1-.5v2.1M53.5 239.2v2.2M53.5 239.2l.7 .4M53.6 230.5l.8-.5v1.9M53.6 230.5v1.9M53.6 230.5l.6 .3M53.7 229.2l-.7 .4M54.2 232.1l-.6 .3M54.2 230.8v1.3M54.2 230.8l.2 .1M54.2 239.6v1.3"/>
<path d="M54.2 239.6l.3 .2M54.4 231.9l-.8 .5M54.4 231.9l-.2 .2M54.4 230.6l-.2 .2M54.5 239.5l-.3 .1M55.8 237.8l1-.5v2.3M55.8 237.8v2.3M55.8 237.8l.7 .5M55.8 229.1l.9-.5v2.1M55.8 229.1v2.1M55.8 229.1l.6 .3M56.4 230.9l-.6 .3"/>
<path d="M56.4 229.4v1.5M56.4 229.4l.3 .1M56.5 238.3l.3 .1M56.5 239.7l-.7 .4M56.5 238.3v1.4M56.6 227.7a.38 .38 0 0 0 .2 .4 .38 .38 0 0 0 .5 0M56.6 226.8l1.3-.7v.9a1.29 1.29 0 0 1-.6 1.1M56.6 226.8v.9M56.6 227.7h.6M56.6 226.8l.6 .4M56.7 230.7l-.9 .5M56.7 230.7l-.3 .2"/>
<path d="M56.7 229.2l-.3 .2M56.8 239.6l-1 .5M56.8 239.6l-.3 .1M56.8 238.1l-.3 .2M57.2 227.7l.2 .3M57.2 227.2v.5M57.2 227.2l.6 .3M57.2 227.7l.3 .2M57.3 239.3a.41 .41 0 0 1 .5-.1 .41 .41 0 0 1 .2 .5v1M57.3 239.3h.1M57.3 239.3a1.62 1.62 0 0 0-.7 1.2M57.3 228.1h.1"/>
<path d="M57.3 239.3l.3 .6M57.6 239.9a.21 .21 0 0 1 .3 0 .21 .21 0 0 1 .1 .2zM57.6 239.9l-.3 .6M57.6 239.9h.1M57.7 236.8l1-.6v2.1M57.7 236.8v2.1M57.7 236.8l.8 .4M57.8 228l.9-.5v2M57.8 228v2M57.8 228l.6 .3M57.9 226.7l-.7 .5M58.4 229.6l-.6 .4"/>
<path d="M58.4 228.3v1.3M58.4 228.3l.3 .2M58.5 238.5l-.8 .4M58.5 237.2v1.3M58.5 237.2l.2 .1M58.7 229.5l-.9 .5M58.7 229.5l-.3 .1M58.7 228.2l-.3 .1M58.7 238.3l-1 .6M58.7 238.3l-.2 .2M58.7 237l-.2 .2M60 235.4l1-.6v2.3"/>
<path d="M60 235.4v2.3M60 235.4l.7 .4M60.1 226.6l.9-.5v2.1M60.1 226.6v2.1M60.1 226.6l.6 .3M60.7 228.4l-.6 .3M60.7 226.9v1.5M60.7 226.9l.3 .2M60.7 237.3l-.7 .4M60.7 235.8v1.5M60.7 235.8l.3 .2M60.8 238.1h.7"/>
<path d="M60.9 225.3a.39 .39 0 0 0 .2 .4 .39 .39 0 0 0 .4-.1M60.9 224.4l1.3-.8-.1 1.4-.6 .6M60.9 224.4v.9M60.9 225.3h.6M60.9 224.4l.6 .3M61 228.2l-.9 .5M61 228.2l-.3 .2M61 226.8l-.3 .1M61 237.1l-1 .6M61 237.1l-.3 .2M61 235.7l-.3 .1M61.5 225.3l.2 .2"/>
<path d="M61.5 224.7v.6M61.5 224.7l.5 .3M61.5 225.6h.1M61.5 236.8a.44 .44 0 0 1 .5 0 .44 .44 0 0 1 .2 .4v1l-1.4 .8v-.9M61.5 236.8h.1M61.5 236.8a1.38 1.38 0 0 0-.7 1.3M61.5 236.8l.4 .6M61.5 238.1v.5M61.5 236.8l.4 .7M61.5 238.1l.5 .2M61.9 237.4h.2l.1 .2M61.9 237.5l-.3 .3-.1 .3"/>
<path d="M61.9 237.4v.1M61.9 237.4l.3 .2M61.9 237.5l.3 .1M62 234.3l1-.6v2.2M62 234.3v2.2M62 234.3l.7 .4M62.1 225.6l.8-.5v1.9M62.1 225.6v1.9M62.1 225.6l.6 .3M62.2 224.3l-.7 .4M62.7 225.9v1.3M62.7 227.2l-.6 .3"/>
<path d="M62.7 225.9l.2 .2M62.7 236l-.7 .5M62.7 234.7v1.3M62.7 234.7l.3 .2M62.9 227l-.8 .5M62.9 227l-.2 .2M62.9 225.7l-.2 .2M63 235.9l-1 .6M63 235.9l-.3 .1M63 234.6l-.3 .1M64.3 232.9l1-.5v2.3M64.3 232.9v2.3"/>
<path d="M64.3 232.9l.7 .5M65 234.8l-.7 .4M65 233.4v1.4M65 233.4l.3 .1M65.1 235.6v1M65.1 235.6h.7M65.3 234.7l-1 .5M65.3 234.7l-.3 .1M65.3 233.2l-.3 .2M65.5 223.4l.4-.3 .1 1.2-.2 .3-.3-.1M65.5 223.4v1.1M65.5 224.5l.3 .1"/>
<path d="M65.5 223.4l.5 .3M65.8 234.4a.42 .42 0 0 1 .5-.1 .42 .42 0 0 1 .2 .5v1M65.8 234.4h.1M65.8 234.4a1.62 1.62 0 0 0-.7 1.2M65.8 236.2l-.7 .4M65.8 234.4l.3 .6M65.8 235.6v.6M65.8 235.6l.5 .3M66.1 235a.21 .21 0 0 1 .3 0 .21 .21 0 0 1 .1 .2zM66.1 235l-.3 .6M66.1 235h.1M66.3 231.9l.9-.6v2.1"/>
<path d="M66.3 231.9v2.1M66.3 231.9l.7 .4M66.5 235.8l-1.4 .8M66.5 235.8l-.7 .4M67 233.6l-.7 .4M67 232.3v1.3M67 232.3l.2 .1M67.2 221.8l1-.6v2.5M67.2 221.8v2.5M67.2 221.8l.4 .2M67.2 233.4l-.9 .6M67.2 233.4l-.2 .2"/>
<path d="M67.2 232.1l-.2 .2M67.6 224l-.4 .3M67.6 222v2M67.6 222l.5 .4M68.2 223.7l-1 .6M68.2 221.7l-.6 .3M68.2 223.7l-.6 .3M68.2 222.1l-.1 1.6M68.5 230.5l1-.6v2.3M68.5 230.5v2.3M68.5 230.5l.7 .4M69.1 220.7l1-.6v2.4"/>
<path d="M69.1 220.7v2.4M69.1 220.7l.5 .2M69.2 232.4l-.7 .4M69.2 230.9v1.5M69.2 230.9l.3 .2M69.3 233.1v1M69.3 233.1h.7M69.5 232.2l-1 .6M69.5 232.2l-.3 .2M69.5 230.7l-.3 .2M69.6 222.9l-.5 .2M69.6 220.9v2"/>
<path d="M69.6 220.9l.5 .3M70 231.9a.44 .44 0 0 1 .5 0 .44 .44 0 0 1 .2 .4v1M70 231.9h.1M70 231.9a1.6 1.6 0 0 0-.7 1.2M70 233.7l-.7 .4M70 231.9l.3 .6M70 233.1v.6M70 233.1l.5 .3M70.1 222.5l-1 .6M70.1 222.5l-.5 .4M70.1 220.9v1.7M70.1 220.6l-.5 .3"/>
<path d="M70.3 232.5h.3l.1 .2zM70.3 232.5l-.3 .6M70.3 232.5h.1M70.5 229.4l1-.6v2.2M70.5 229.4v2.2M70.5 229.4l.7 .4M70.7 233.3l-1.4 .8M70.7 233.3l-.7 .4M71 225.8l-18.3 10.6M71.2 231.1l-.7 .5M71.2 229.8v1.3M71.2 229.8l.3 .2"/>
<path d="M71.5 231l-1 .6M71.5 231l-.3 .1M71.5 229.7l-.3 .1M71.5 221.7l-.4 .3M72.1 221.4l-1 .6M72.1 221.4l-.6 .3M75.4 233l.1 .4 .3 .3M75.4 233l-32.6 18.8M75.8 233.7l7.5 4.4M75.8 233.7l-32.5 18.8M76.4 231.3a2.33 2.33 0 0 1-1 1.7M76.4 231.3l.3-.1 .5 .1"/>
<path d="M77.2 231.3a3.2 3.2 0 0 1-1.4 2.4M77.2 231.3l7.5 4.3M83.3 238.1l-32.5 18.7M84.7 235.6a3.2 3.2 0 0 1-1.4 2.5M41.7 251.4l.1 .8 .5 .4M41.8 251.2a.61 .61 0 0 0 .3 .6 .61 .61 0 0 0 .7 0M41.8 251.2l-.1 .2M42.3 252.6l7.5 4.3 .4 .1 .6-.2M42.8 251.8l.5 .7M43.3 252.5a.87 .87 0 0 1-1 .1M43.3 252.5l7.5 4.3M51.5 240.3l1-.6v2.3"/>
<path d="M51.5 240.3v2.3M51.5 240.3l.7 .4M52.2 242.2l-.7 .4M52.2 240.7v1.5M52.2 240.7l.3 .2M52.3 243v.9M52.3 243h.7M52.5 242l-1 .6M52.5 242l-.3 .2M52.5 240.5l-.3 .2M53 241.7a.44 .44 0 0 1 .5 0 .44 .44 0 0 1 .2 .4v1M53 241.7h.1"/>
<path d="M53 241.7a1.6 1.6 0 0 0-.7 1.3M53 243.5l-.7 .4M53 241.7l.4 .6M53 243v.5M53 243l.5 .2M53.4 242.3h.2l.1 .2zM53.4 242.3l-.4 .7M53.4 242.3h.1M53.7 243.1l-1.4 .8M53.7 243.1l-.7 .4M54.2 240.9l-.7 .5M54.5 240.8l-1 .6"/>
<path d="M54.5 240.8l-.3 .1M56.6 240.5v1M56.6 240.5h.7M57.3 241l-.7 .5M57.3 240.5v.5M57.3 240.5l.4 .3M58 240.7l-1.4 .8M58 240.7l-.7 .3"/>
<circle cx="204.8" cy="101.8" r=".6"/>
</g>
<text font-size="8.5" x="313.1" y="279.7">Multicontacto_BZL_Dibujo</text>
<g font-size="5.3">
<text x="41" y="9.5">8</text>
<text x="88.5" y="9.5">7</text>
<text x="138.5" y="9.5">6</text>
<text x="188.5" y="9.5">5</text>
<text x="238.5" y="9.5">4</text>
<text x="288.5" y="9.5">3</text>
<text x="338.5" y="9.5">2</text>
<text x="386" y="9.5">1</text>
<text x="16.2" y="31.3">F</text>
<text x="411.2" y="31.3">F</text>
<text x="16.1" y="75.5">E</text>
<text x="411.1" y="75.5">E</text>
<text x="15.5" y="125.5">D</text>
<text x="410.5" y="125.5">D</text>
<text x="15.4" y="175.5">C</text>
<text x="410.4" y="175.5">C</text>
<text x="16" y="225.5">B</text>
<text x="411" y="225.5">B</text>
<text x="15.5" y="269.8">A</text>
<text x="410.5" y="269.8">A</text>
<text x="41" y="291.5">8</text>
<text x="88.5" y="291.5">7</text>
<text x="138.5" y="291.5">6</text>
<text x="188.5" y="291.5">5</text>
<text x="238.5" y="291.5">4</text>
<text x="288.5" y="291.5">3</text>
<text x="338.5" y="291.5">2</text>
<text x="386" y="291.5">1</text>
</g>
<g font-size="4.7" fill="#808080">
<text x="214.5" y="26">230.00</text>
<text x="196.4" y="59.9" transform="rotate(-29 196.4 59.9)">22.07</text>
<text x="196.6" y="75.1" transform="rotate(-33 196.6 75.1)">25.33</text>
<text x="201.4" y="107.1">230.00</text>
<text x="25.4" y="113.5">R VERDADERO18.00</text>
<text x="142.5" y="123.2" transform="rotate(-90 142.5 123.2)">13.00</text>
<text x="148.3" y="120.1" transform="rotate(-72 148.3 120.1)">14.47</text>
<text x="371.6" y="132.8" transform="rotate(-90 371.6 132.8)">4.00</text>
<text x="398.1" y="136" transform="rotate(-90 398.1 136)">105.00</text>
<text x="157.7" y="143" transform="rotate(-90 157.7 143)">13.69</text>
<text x="263.9" y="138.3" transform="rotate(-90 263.9 138.3)">105.00</text>
<text x="194.2" y="150.4">130.00</text>
<text x="211.6" y="187.8">250.00</text>
<text x="275.1" y="222.5" transform="rotate(-90 275.1 222.5)">53.00</text>
</g>
<text font-size="4.7" x="330.1" y="243.1">Bonilla Zuñiga Leonardo</text>
<text font-size="4.1" x="21" y="293.7">Producto SOLIDWORKS Educational. Solo para uso en la enseñanza.</text>
<text font-size="3.9" x="400.9" y="275.5">A3</text>
<g font-size="2">
<text x="231.8" y="234.6">SI NO SE INDICA LO CONTRARIO:</text>
<text x="231.8" y="237.1">LAS COTAS SE EXPRESAN EN MM</text>
<text x="231.8" y="239.6">ACABADO SUPERFICIAL:</text>
<text x="264.4" y="234.6">ACABADO:</text>
<text x="311.3" y="234.5">REBARBAR Y</text>
<text x="311.3" y="237">ROMPER ARISTAS</text>
<text x="311.3" y="239.5">VIVAS</text>
<text x="342.6" y="236">NO CAMBIE LA ESCALA</text>
<text x="383.3" y="236.2">REVISIÓN</text>
<text x="231.8" y="242.1">TOLERANCIAS:</text>
<text x="233.4" y="244.6">LINEAL:</text>
<text x="233.4" y="247.1">ANGULAR:</text>
<text x="244.3" y="252">NOMBRE</text>
<text x="260" y="251.9">FIRMA</text>
<text x="277.2" y="251.9">FECHA</text>
<text x="329.9" y="251.9">TÍTULO:</text>
<text x="230.6" y="256.1">DIBUJ.</text>
<text x="230.7" y="260.3">VERIF.</text>
<text x="230.4" y="264.4">APROB.</text>
<text x="230.5" y="268.8">FABR.</text>
<text x="230.7" y="273.1">CALID.</text>
<text x="285.6" y="272.5">MATERIAL:</text>
<text x="330.1" y="272.5">N.º DE DIBUJO</text>
<text x="285.6" y="285.5">PESO:</text>
<text x="330.1" y="285.6">ESCALA:1:5</text>
<text x="374.5" y="285.6">HOJA 1 DE 1</text>
</g>
</svg>
